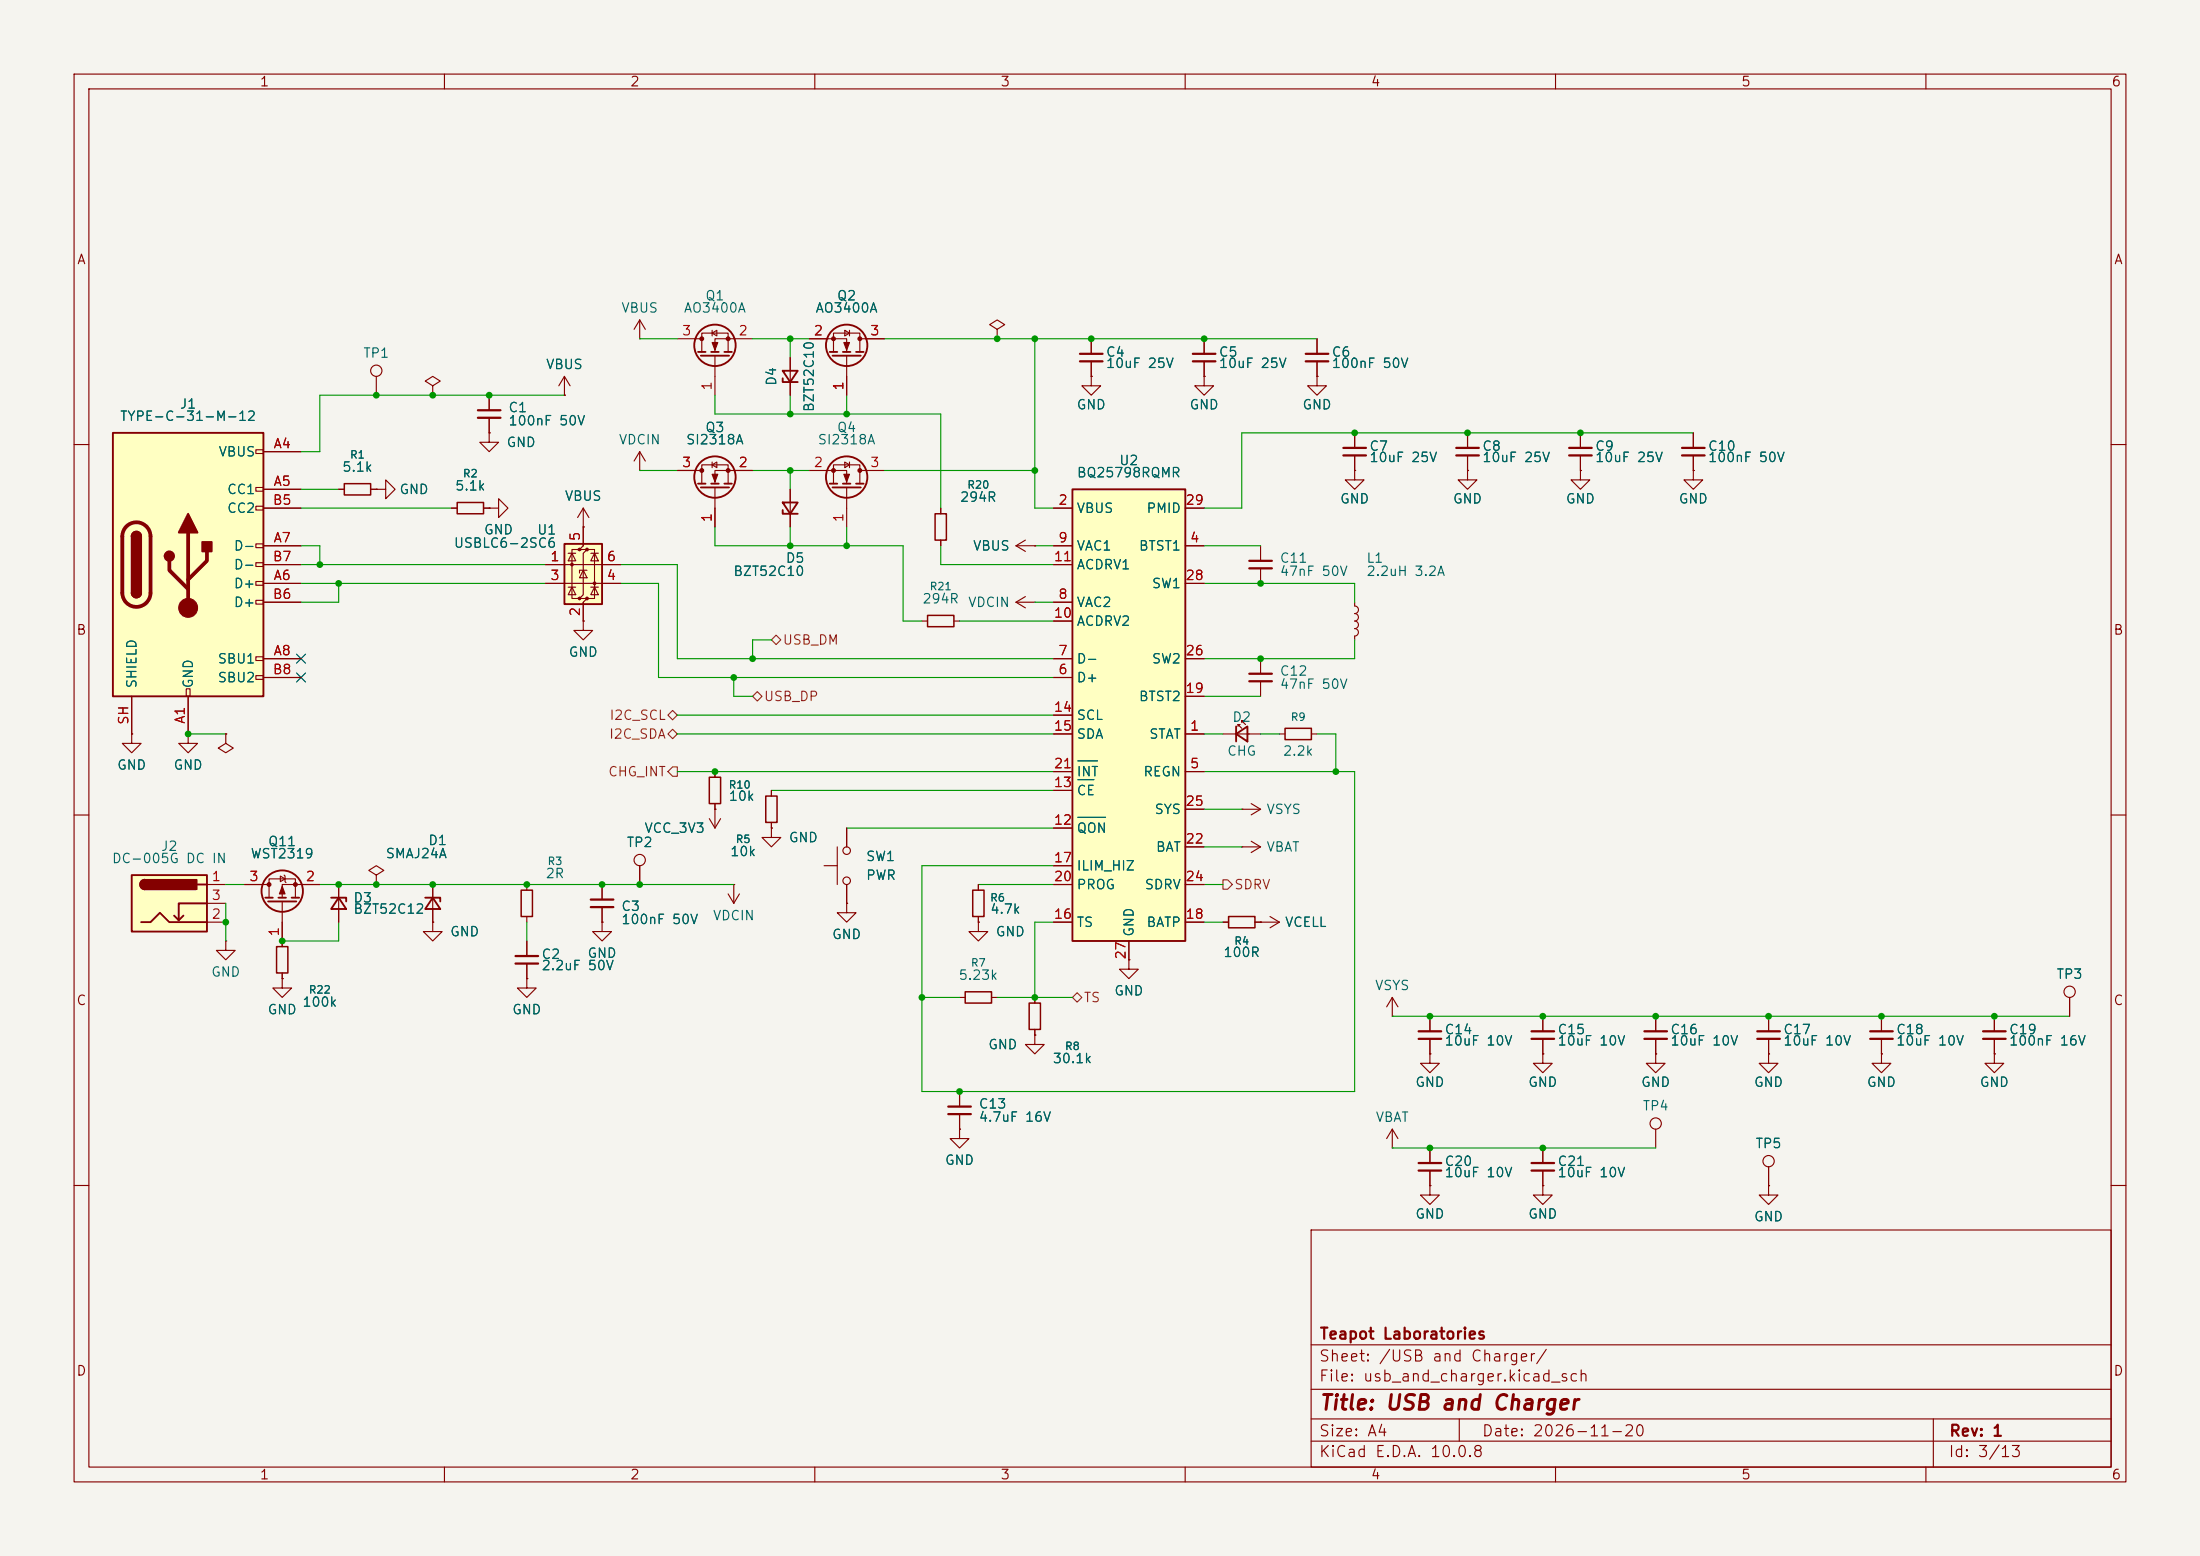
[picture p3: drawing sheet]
<svg xmlns="http://www.w3.org/2000/svg" width="297mm" height="210mm" viewBox="0 0 297 210" stroke-linecap="round" stroke-linejoin="round" font-family="sans-serif">
<path d="M0 0h297v210h-297z" fill="#f5f4ef" stroke="#f5f4ef" stroke-width=".14"/>
<g fill="none" stroke="#840000" stroke-width=".15">
<path d="M10 10h277v190h-277zM12 12h273v186h-273zM60 10v2M110 10v2M160 10v2M210 10v2M260 10v2M76.2 53.3h.1M76.2 50.8l-.8 1.3M76.2 50.8l.8 1.3M76.2 50.8v2.5M10 60h2"/>
<path d="M50.8 66h1.3v-1.2l1.2 1.2-1.2 1.3v-1.3M50.8 66h.1M66 68.6h1.3v-1.3l1.3 1.3-1.3 1.3v-1.3M66 68.6h.1M285 60h2M10 110h2M33 119.4h3.3M37.8 118.2l.7 .4-.7 .4zM38.4 118.1l.1 .1v.8l.1 .1M43.2 119.4h-5.1v1.8M50.8 118.1l1-.6-1-.7-1 .7 1 .6v1.3M50.8 119.4h.1"/>
<path d="M58.4 119.4v5.1M81.3 119.4v2M96.5 104.1v.8M96.5 108.5v.7M104.1 106.7v.7M104.1 111v.8M132.1 119.4v.7M285 110h2M30.5 127v1.3h1.2l-1.2 1.2-1.3-1.2h1.3M30.5 127h.1M36.3 121.2v-2.6h3.6v2.6M38.1 132.1v1.3h1.3l-1.3 1.2-1.3-1.2h1.3"/>
<path d="M38.1 132.1h.1M38.1 121.7v6.1M38.1 131.3v.8M71.1 132.1v1.3h1.3l-1.3 1.2-1.3-1.2h1.3M71.1 132.1h.1M71.1 127v2M71.1 130v2.1M81.3 124.5v1.2h1.2l-1.2 1.3-1.3-1.3h1.3M81.3 124.5h.1M81.3 122.4v2.1M114.3 121.9v1.3h1.3l-1.3 1.3-1.3-1.3h1.3M114.3 121.9h.1"/>
<path d="M129.5 134.6h.8M132.1 124.5v1.2h1.2l-1.2 1.3-1.3-1.3h1.3M132.1 124.5h.1M132.1 123.7v.8M133.9 134.6h.7M139.7 139.7v1.3h1.3l-1.3 1.2-1.3-1.2h1.3M139.7 139.7h.1M129.5 152.4v1.3h1.3l-1.3 1.2-1.2-1.2h1.2M129.5 152.4h.1M129.5 147.3v2.1M129.5 150.4v2M10 160h2"/>
<path d="M177 166h108v32h-108zM285 160h2M60 198v2M110 198v2M160 198v2M177 194.5h108M177 191.5h108M177 187.5h108M177 181.5h108M197 191.5v3M210 198v2M260 198v2"/>
<path d="M261 191.5v6.5"/>
</g>
<g fill="none" stroke="#840000" stroke-width=".25">
<path d="M35.8 121.2h1M36.2 121.7h3.8M37.6 121.2h1M39.4 121.2h1M57.4 121.2h2v.5M58.4 121.2l1 1.5h-2z"/>
<circle cx="38.1" cy="120.3" r="2.79"/>
</g>
<g fill="#840000" stroke="#840000" stroke-width=".15">
<path d="M38.1 119.6l.4 1.1h-.8z"/>
<circle cx="36.3" cy="119.4" r=".25"/>
<circle cx="39.9" cy="119.4" r=".25"/>
</g>
<path d="M69.6 129h3M69.6 130h3M79.8 121.4h3M79.8 122.4h3M128 149.4h3.1M128 150.4h3.1" fill="none" stroke="#840000" stroke-width=".3"/>
<path d="M95.8 104.9h1.5v3.6h-1.5zM103.4 107.4h1.5v3.6h-1.5zM37.3 127.8h1.6v3.5h-1.6zM130.3 133.9h3.6v1.5h-3.6zM131.3 120.1h1.5v3.6h-1.5z" fill="none" stroke="#840000" stroke-width=".2"/>
<path d="M76.2 73.4h5.1v8.1h-5.1z" fill="#ffffc2"/>
<g fill="#840000">
<circle cx="77.2" cy="76.2" r=".25"/>
<circle cx="78.2" cy="74.2" r=".25"/>
<circle cx="78.2" cy="80.8" r=".25"/>
<circle cx="79.2" cy="74.2" r=".25"/>
<circle cx="79.2" cy="80.8" r=".25"/>
<circle cx="80.3" cy="78.7" r=".25"/>
</g>
<g fill="none" stroke="#840000" stroke-width=".15">
<path d="M66 58.4v1.3h1.3l-1.3 1.3-1.2-1.3h1.2M66 58.4h.1M66 53.3v2.1M66 56.4v2M73.7 76.2h10.1M73.7 78.7h10.1M76.7 79.2h1M76.7 74.7h1M77.2 74.7l.5 1h-1zM77.2 79.2l.5 1.1h-1zM78.2 74.2h-1v6.6h1M78.7 68.6v5.1l-.5 .5h1l-.5 .5v5.6l-.5 .5h1l-.5 .5v2.5"/>
<path d="M78.7 77l.5 1h-1zM78.7 71.1h.1M78.7 68.6l-.7 1.3M78.7 68.6l.8 1.3M79.2 77h-1v.3M79.2 74.2h1.1v6.6h-1.1M79.8 79.2h1M79.8 74.7h1M80.3 74.7l.5 1h-1zM80.3 79.2l.5 1.1h-1zM86.4 63.5h.1M86.4 61l-.8 1.2"/>
<path d="M86.4 61l.7 1.2M86.4 61v2.5M17.8 99.1v1.2h1.2l-1.2 1.3-1.3-1.3h1.3M17.8 99.1h.1M25.4 99.1v1.2h1.3l-1.3 1.3-1.3-1.3h1.3M25.4 99.1h.1M30.5 99.1v1.2l1 .7-1 .6-1-.6 1-.7M30.5 99.1h.1M78.7 83.8v1.3h1.3l-1.3 1.3-1.2-1.3h1.2M78.7 83.8h.1M45.7 119.4v5.1M71.1 119.4v.7"/>
<path d="M86.4 116.8v2.6M95.8 110.5l.7 1.3M96.5 109.2h.1M96.5 109.2v2.6M97.3 110.5l-.8 1.3M104.1 111.8v1.2h1.3l-1.3 1.3-1.2-1.3h1.2M104.1 111.8h.1M71.1 123.7v.8"/>
<circle cx="86.4" cy="116.1" r=".76"/>
</g>
<path d="M76.2 73.4h5.1v8.1h-5.1zM44.7 121.2h2v.5M45.7 121.2l1 1.5h-2z" fill="none" stroke="#840000" stroke-width=".25"/>
<path d="M64.5 55.4h3.1M64.5 56.4h3.1" fill="none" stroke="#840000" stroke-width=".3"/>
<path d="M70.4 120.1h1.5v3.6h-1.5z" fill="none" stroke="#840000" stroke-width=".2"/>
<path d="M17.8 118.1h10.1v7.6h-10.1z" fill="#ffffc2"/>
<path d="M17.8 118.1h10.1v7.6h-10.1zM19.6 118.7a.64 .64 0 0 0-.7 .7 .64 .64 0 0 0 .7 .6M26.7 119.4h1.2M19 124.5h1.3l1.3-1.3 1.3 1.3h5M24.8 123.6l-.7 .6M27.9 121.9h-3.8v2.3l-.6-.6" fill="none" stroke="#840000" stroke-width=".25"/>
<g fill="#840000" stroke="#840000" stroke-width=".25">
<path d="M19.1 118.9l.5-.2v1.3a.63 .63 0 0 1-.6-.4 .63 .63 0 0 1 .1-.7z"/>
<path d="M19.6 118.7h6.9v1.3h-6.9z"/>
</g>
<g fill="none" stroke="#840000" stroke-width=".15">
<path d="M27.9 119.4h2.6M99.1 119.4h.1M99.1 119.4v2.5M111.3 116.8h1.7M113 114.3v5.1M114.3 111.8v2.5M114.3 119.4v2.5M167.6 114.3h.1M167.6 114.3h2.6M168.9 113.5l1.3 .8M170.2 114.3l-1.3 .8M27.9 124.5h2.6"/>
<path d="M27.9 121.9h2.6M98.3 120.7l.8 1.2M99.8 120.7l-.7 1.2M139.7 134.6v.8M139.7 138.9v.8M152.4 129.5v1.3h1.3l-1.3 1.3-1.3-1.3h1.3M152.4 129.5h.1M188 137.2h.1M188 134.6l-.8 1.3M188 134.6l.7 1.3M188 134.6v2.6M193 137.2v2"/>
<path d="M223.5 137.2v2M238.8 137.2v2M269.2 137.2v2M279.4 134.6v2.6M188 154.9h.1M188 152.4v2.5M188 152.4l-.8 1.3M188 152.4l.7 1.3M193 142.2v1.3h1.3l-1.3 1.3-1.2-1.3h1.2M193 142.2h.1M193 140.2v2M193 154.9v2.1"/>
<path d="M193 158v2M208.3 154.9v2.1M208.3 158v2M223.5 142.2v1.3h1.3l-1.3 1.3-1.3-1.3h1.3M223.5 142.2h.1M223.5 140.2v2M238.8 142.2v1.3h1.2l-1.2 1.3-1.3-1.3h1.3M238.8 142.2h.1M238.8 140.2v2M238.8 157.5v2.5M254 142.2v1.3h1.3l-1.3 1.3-1.3-1.3h1.3M254 142.2h.1"/>
<path d="M269.2 142.2v1.3h1.3l-1.3 1.3-1.2-1.3h1.2M269.2 142.2h.1M269.2 140.2v2M193 160v1.3h1.3l-1.3 1.3-1.2-1.3h1.2M193 160h.1M208.3 160v1.3h1.2l-1.2 1.3-1.3-1.3h1.3M208.3 160h.1M238.8 160v1.3h1.2l-1.2 1.3-1.3-1.3h1.3M238.8 160h.1"/>
<circle cx="114.3" cy="118.9" r=".51"/>
<circle cx="114.3" cy="114.8" r=".51"/>
<circle cx="279.4" cy="133.9" r=".76"/>
<circle cx="238.8" cy="156.7" r=".76"/>
</g>
<path d="M191.5 139.2h3.1M222 139.2h3M237.2 139.2h3.1M267.7 139.2h3.1M191.5 157h3.1M191.5 158h3.1M191.5 140.2h3.1M206.8 157h3M206.8 158h3M222 140.2h3M237.2 140.2h3.1M267.7 140.2h3.1" fill="none" stroke="#840000" stroke-width=".3"/>
<path d="M138.9 135.4h1.6v3.5h-1.6z" fill="none" stroke="#840000" stroke-width=".2"/>
<path d="M144.8 66h15.2v61h-15.2z" fill="#ffffc2"/>
<g fill="none" stroke="#840000" stroke-width=".25">
<path d="M94.2 47.5h1M94.6 48h3.8M96 47.5h1M97.8 47.5h1M105.7 51.1v.5h2M105.7 50h2l-1 1.6zM112 47.5h1M112.4 48h3.8M113.8 47.5h1M115.6 47.5h1M105.7 68.8v.5h2M105.7 67.8h2l-1 1.5z"/>
<path d="M144.8 66h15.2v61h-15.2zM166.9 99.1l1.5-1.1v2.1zM166.9 98v2.1"/>
<circle cx="96.5" cy="46.6" r="2.79"/>
<circle cx="114.3" cy="46.6" r="2.79"/>
</g>
<g fill="none" stroke="#840000" stroke-width=".15">
<path d="M86.4 45.7h.1M86.4 43.2l-.8 1.3M86.4 43.2l.7 1.3M86.4 43.2v2.5M91.4 45.7h3.3M94.7 47.5v-2.5h3.6v2.5M96.1 45l.7-.4v.7zM96.1 44.6v.7M96.5 48v5.3M101.6 45.7h-5.1v1.8M106.7 48.3v5M109.2 45.7h5.1v1.8"/>
<path d="M112.5 47.5v-2.5h3.6v2.5M114 44.6l.7 .4-.7 .3zM114.3 48v5.3M114.7 44.6v.7M116.1 45.7h3.3M147.3 50.8v1.3h1.3l-1.3 1.2-1.3-1.2h1.3M147.3 50.8h.1M147.3 45.7v2.1M147.3 48.8v2M162.6 50.8v1.3h1.2l-1.2 1.2-1.3-1.2h1.3M162.6 50.8h.1M162.6 45.7v2.1"/>
<path d="M162.6 48.8v2M177.8 50.8v1.3h1.3l-1.3 1.2-1.3-1.2h1.3M177.8 50.8h.1M177.8 45.7v2.1M177.8 48.8v2M182.9 58.4v2.1M198.1 58.4v2.1M213.4 58.4v2.1M228.6 58.4v2.1M61 68.6h.7M65.3 68.6h.7M106.7 66v5.1"/>
<path d="M127 68.6v.7M127 72.9v.8M137.2 73.7h2.5M137.2 73.7l1.2 .7M138.4 72.9l-1.2 .8M139.7 73.7h.1M142.2 68.6h2.6M142.2 73.7h2.6M142.2 76.2h2.6M160 68.6h2.6M160 73.7h2.6M160 78.7h2.6"/>
<path d="M170.2 73.7v2M170.2 76.7v2M182.9 63.5v1.3h1.2l-1.2 1.2-1.3-1.2h1.3M182.9 63.5h.1M182.9 61.5v2M198.1 63.5v1.3h1.3l-1.3 1.2-1.3-1.2h1.3M198.1 63.5h.1M198.1 61.5v2M213.4 63.5v1.3h1.2l-1.2 1.2-1.3-1.2h1.3M213.4 63.5h.1M213.4 61.5v2M228.6 63.5v1.3h1.3l-1.3 1.2-1.3-1.2h1.3"/>
<path d="M228.6 63.5h.1M228.6 61.5v2M124.5 83.8h.7M128.8 83.8h.7M137.2 81.3h2.5M137.2 81.3l1.2 .7M138.4 80.5l-1.2 .8M139.7 81.3h.1M142.2 99.1h2.6M142.2 91.4h2.6M142.2 88.9h2.6M142.2 81.3h2.6"/>
<path d="M142.2 83.8h2.6M142.2 96.5h2.6M160 99.1h2.6M160 88.9h2.6M160 94h2.6M165.1 99.1h5.1M167.1 98v-.2h.3h-.3l.5 .5M167.6 97.5v-.2h.3h-.3l.5 .5M170.2 88.9v2M170.2 91.9v2.1M172.7 99.1h.8M177 99.1h.8"/>
<path d="M182.9 81.3v.5a.51 .51 0 0 1 .5 .5 .51 .51 0 0 1-.5 .5M182.9 82.8a.51 .51 0 0 1 .5 .5 .51 .51 0 0 1-.5 .5M182.9 83.8a.51 .51 0 0 1 .5 .5 .51 .51 0 0 1-.5 .5 .5 .5 0 0 1 .5 .5 .5 .5 0 0 1-.5 .5v.6M142.2 104.1h2.6M142.2 111.8h2.6M142.2 106.7h2.6M142.2 116.8h2.6M142.2 119.4h2.6M160 104.1h2.6M160 119.4h2.6M160 114.3h2.6M160 109.2h2.6"/>
<path d="M167.6 109.2h.1M167.6 109.2h2.6M168.9 108.5l1.3 .7M170.2 109.2l-1.3 .8M58.4 124.5v1.2h1.3l-1.3 1.3-1.3-1.3h1.3M58.4 124.5h.1M142.2 124.5h2.6M152.4 127v2.5M160 124.5h2.6M165.1 124.5h.8M169.4 124.5h3.3M170.2 124.5h.1"/>
<path d="M171.4 123.7l1.3 .8M172.7 124.5l-1.3 .7M208.3 137.2v2M254 137.2v2M208.3 142.2v1.3h1.2l-1.2 1.3-1.3-1.3h1.3M208.3 142.2h.1M208.3 140.2v2M223.5 152.4v2.5M254 140.2v2"/>
<circle cx="223.5" cy="151.6" r=".76"/>
</g>
<path d="M145.5 110.3h3.8M145.5 105.2h2.2M145.5 102.7h2.7" fill="none" stroke="#006464" stroke-width=".15"/>
<g fill="none" stroke="#840000" stroke-width=".3">
<path d="M145.8 47.8h3M145.8 48.8h3M161 47.8h3.1M161 48.8h3.1M176.3 47.8h3M176.3 48.8h3M168.7 75.7h3M168.7 76.7h3M181.4 60.5h3M181.4 61.5h3M196.6 60.5h3M196.6 61.5h3"/>
<path d="M211.8 60.5h3.1M211.8 61.5h3.1M227.1 60.5h3M227.1 61.5h3M168.7 90.9h3M168.7 91.9h3M206.8 139.2h3M252.5 139.2h3M206.8 140.2h3M252.5 140.2h3"/>
</g>
<path d="M61.7 67.8h3.6v1.5h-3.6zM126.2 69.3h1.6v3.6h-1.6zM125.2 83.1h3.6v1.5h-3.6zM173.5 98.3h3.5v1.5h-3.5zM165.9 123.7h3.5v1.5h-3.5z" fill="none" stroke="#840000" stroke-width=".2"/>
<g fill="#840000" stroke="#840000" stroke-width=".15">
<path d="M96.1 46.2h.8l-.4 1z"/>
<path d="M113.9 46.2h.8l-.4 1z"/>
<circle cx="94.7" cy="45.7" r=".25"/>
<circle cx="98.3" cy="45.7" r=".25"/>
<circle cx="116.1" cy="45.7" r=".25"/>
<circle cx="112.5" cy="45.7" r=".25"/>
</g>
<path d="M15.2 58.4h20.4v35.6h-20.4z" fill="#ffffc2"/>
<g fill="none" stroke="#840000" stroke-width=".15">
<path d="M50.8 50.8v2.5M58.4 52.1l1-.7-1-.6-1 .6 1 .7v1.2M58.4 53.3h.1M66 58.4h.1M66 53.3v2.1M66 56.4v2M76.2 53.3h.1M106.7 48.3v1.7M106.7 51.6v1.7M109.2 45.7h2.6M114.3 50.8v2.5M116.8 45.7h2.6"/>
<path d="M134.6 44.5l1-.7-1-.6-1 .6 1 .7v1.2M134.6 45.7h.1M147.3 50.8h.1M147.3 45.7v2.1M147.3 48.8v2M162.6 50.8h.1M162.6 45.7v2.1M162.6 48.8v2M177.8 50.8h.1M177.8 45.7v2.1M177.8 48.8v2M182.9 58.4v2.1"/>
<path d="M198.1 58.4v2.1M213.4 58.4v2.1M228.6 58.4v2.1M34.5 60.7h1.1v.5h-1.1zM34.5 65.8h1.1v.5h-1.1zM34.5 68.3h1.1v.5h-1.1zM34.5 73.4h1.1v.5h-1.1zM34.5 75.9h1.1v.6h-1.1zM34.5 78.5h1.1v.5h-1.1zM35.6 61h5M35.6 66h5M35.6 78.7h5"/>
<path d="M35.6 73.7h5M35.6 68.6h5M35.6 76.2h5M45.7 66h.8M50 66h.8M50.8 66h.1M61 68.6h.7M65.3 68.6h.7M66 68.6h.1M73.7 78.7h2.5M73.7 76.2h2.5M78.7 71.1h.1"/>
<path d="M78.7 71.1v2.6M81.3 78.7h2.5M81.3 76.2h2.5M91.4 63.5h3.3M94.7 65.3v-2.6h3.6v2.6M96.1 62.7l.7-.3v.7zM96.1 62.4v.7M96.5 65.8v5.3M101.6 63.5h-5.1v1.8M106.7 66v1.8M106.7 69.3v1.8M109.2 63.5h5.1v1.8"/>
<path d="M112.5 65.3v-2.6h3.6v2.6M114 62.4l.7 .3-.7 .4zM114.3 65.8v5.3M114.7 62.4v.7M116.1 63.5h3.3M127 68.6v.7M127 72.9v.8M139.7 73.7h.1M142.2 73.7h2.6M142.2 68.6h2.6M142.2 76.2h2.6M160 78.7h2.6"/>
<path d="M160 73.7h2.6M160 68.6h2.6M182.9 63.5h.1M182.9 61.5v2M198.1 63.5h.1M198.1 61.5v2M213.4 63.5h.1M213.4 61.5v2M228.6 63.5h.1M228.6 61.5v2M17.8 99.1h.1M17.8 94v5.1"/>
<path d="M25.1 93h.6v1h-.6zM25.4 99.1h.1M25.4 94v5.1M30.5 99.1h.1M34.5 81h1.1v.5h-1.1zM34.5 88.6h1.1v.6h-1.1zM34.5 91.2h1.1v.5h-1.1zM35.6 88.9h5M35.6 81.3h5M35.6 91.4h5M78.7 83.8h.1M78.7 81.3v2.5"/>
<path d="M142.2 88.9h2.6M142.2 81.3h2.6M142.2 91.4h2.6M142.2 99.1h2.6M142.2 83.8h2.6M142.2 96.5h2.6M160 88.9h2.6M160 99.1h2.6M160 94h2.6M33 119.4h2.6M40.6 119.4h2.6M45.7 119.4v1.8"/>
<path d="M50.8 119.4h.1M58.4 119.4v1.8M81.3 119.4v2M86.4 116.8v2.6M96.5 109.2h.1M96.5 104.1v.8M96.5 108.5v.7M104.1 111.8h.1M104.1 106.7v.7M104.1 111v.8M114.3 111.8v2.5M114.3 119.4v2.5"/>
<path d="M132.1 119.4v.7M142.2 119.4h2.6M142.2 104.1h2.6M142.2 111.8h2.6M142.2 106.7h2.6M142.2 116.8h2.6M160 119.4h2.6M160 104.1h2.6M160 114.3h2.6M160 109.2h2.6M38.1 132.1h.1M38.1 124.5v3.3"/>
<path d="M38.1 131.3v.8M45.7 122.7v1.8M58.4 124.5h.1M58.4 122.7v1.8M71.1 132.1h.1M71.1 127v2M71.1 130v2.1M81.3 124.5h.1M81.3 122.4v2.1M114.3 121.9h.1M132.1 124.5h.1M132.1 123.7v.8"/>
<path d="M139.7 139.7h.1M139.7 134.6v.8M139.7 138.9v.8M142.2 124.5h2.6M152.4 129.5h.1M152.4 127v2.5M160 124.5h2.6M165.1 124.5h.8M169.4 124.5h.8M170.2 124.5h.1M193 137.2v2M208.3 137.2v2"/>
<path d="M223.5 137.2v2M238.8 137.2v2M254 137.2v2M269.2 137.2v2M279.4 134.6v2.6M129.5 152.4h.1M129.5 147.3v2.1M129.5 150.4v2M193 142.2h.1M193 140.2v2M193 154.9v2.1M193 158v2"/>
<path d="M208.3 142.2h.1M208.3 140.2v2M208.3 154.9v2.1M208.3 158v2M223.5 142.2h.1M223.5 140.2v2M238.8 142.2h.1M238.8 140.2v2M238.8 157.5v2.5M254 142.2h.1M254 140.2v2M269.2 142.2h.1"/>
<path d="M269.2 140.2v2M193 160h.1M208.3 160h.1M238.8 160h.1"/>
<circle cx="50.8" cy="50" r=".76"/>
</g>
<g fill="none" stroke="#840000" stroke-width=".25">
<path d="M15.2 58.4h20.4v35.6h-20.4zM17.8 72.4a.64 .64 0 0 1 .6-.6 .64 .64 0 0 1 .6 .6M94.2 65.3h1M94.6 65.8h3.8M96 65.3h1M97.8 65.3h1M112 65.3h1M112.4 65.8h3.8M113.8 65.3h1M115.6 65.3h1M17.8 80a.64 .64 0 0 0 .6 .6 .64 .64 0 0 0 .6-.6"/>
<circle cx="96.5" cy="64.4" r="2.79"/>
<circle cx="114.3" cy="64.4" r="2.79"/>
</g>
<path d="M17.1 71.1a1.9 1.9 0 0 1 2-.5 1.9 1.9 0 0 1 1.2 1.8v7.6a1.91 1.91 0 0 1-1.9 1.9 1.91 1.91 0 0 1-1.9-1.9v-7.6a1.9 1.9 0 0 1 .6-1.3zM22.9 75.7v1.3l2.5 2.5M25.4 71.9v10.1M27.9 74.4v1.3l-2.5 2.5" fill="none" stroke="#840000" stroke-width=".51"/>
<g fill="#840000" stroke="#840000" stroke-width=".25">
<path d="M17.8 72.4h1.2v7.6h-1.2z"/>
<path d="M18 71.9a.64 .64 0 0 1 .7-.1 .64 .64 0 0 1 .3 .6h-1.2z"/>
<path d="M17.8 80h1.2a.64 .64 0 0 1-.6 .6 .64 .64 0 0 1-.6-.6z"/>
<path d="M25.4 69.3l1.3 2.6h-2.6z"/>
<path d="M27.3 73.2h1.3v1.2h-1.3z"/>
<circle cx="22.9" cy="75.1" r=".63"/>
</g>
<g fill="#840000" stroke="#840000" stroke-width=".15">
<path d="M113.9 64h.8l-.4 1z"/>
<path d="M96.1 64h.8l-.4 1z"/>
<circle cx="25.4" cy="82" r="1.27"/>
<circle cx="116.1" cy="63.5" r=".25"/>
<circle cx="112.5" cy="63.5" r=".25"/>
<circle cx="94.7" cy="63.5" r=".25"/>
<circle cx="98.3" cy="63.5" r=".25"/>
</g>
<path d="M46.5 65.3h3.5v1.5h-3.5z" fill="none" stroke="#840000" stroke-width=".2"/>
<path d="M90.2 99.1l.6-.7 .6 .7-.6 .6zM90.2 96.5l.6-.6 .6 .6-.6 .7zM101.6 94l.6-.7 .7 .7-.7 .6zM104.1 86.4l.7-.7 .6 .7-.6 .6zM90.2 104.1l.6-.6h.6v1.3h-.6zM165.1 118.7h.6l.7 .7-.7 .6h-.6zM144.8 134.6l.6-.6 .6 .6-.6 .7z" fill="none" stroke="#725600" stroke-width=".15"/>
<g fill="none" stroke="#009600" stroke-width=".15">
<path d="M76.2 53.3h-33v7.7h-2.6M86.4 45.7h5M96.5 53.3v2.6h30.5v12.7M101.6 45.7h7.6M106.7 45.7v2.6M106.7 53.3v2.6M114.3 53.3v2.6M119.4 45.7h58.4M139.7 45.7v22.9h2.5M228.6 58.4h-61v10.2h-5M40.6 78.7h33.1M40.6 68.6h20.4"/>
<path d="M40.6 76.2h33.1M40.6 73.7h2.6v2.5M40.6 66h5.1M45.7 78.7v2.6h-5.1M83.8 78.7h5.1v12.7h53.3M83.8 76.2h7.6v12.7h50.8M86.4 63.5h5M96.5 71.1v2.6h25.4v10.1h2.6M101.6 63.5h7.6M106.7 63.5v2.5M106.7 71.1v2.6M114.3 71.1v2.6"/>
<path d="M119.4 63.5h20.3M127 73.7v2.5h15.2M139.7 73.7h2.5M162.6 78.7h20.3v2.6M162.6 73.7h7.6M25.4 99.1h5.1M91.4 99.1h50.8M91.4 96.5h50.8M99.1 91.4v2.6h2.5M104.1 86.4h-2.5v2.5M129.5 83.8h12.7M139.7 81.3h2.5"/>
<path d="M162.6 99.1h2.5M162.6 94h7.6M170.2 99.1h2.5M177.8 99.1h2.5v5M182.9 86.4v2.5h-20.3M30.5 119.4h2.5M43.2 119.4h55.9M91.4 104.1h50.8M104.1 106.7h38.1M114.3 111.8h27.9M132.1 119.4h10.1M162.6 114.3h5"/>
<path d="M162.6 104.1h20.3v43.2h-58.4v-30.5h17.7M162.6 119.4h2.5M162.6 109.2h5M30.5 121.9v5.1M45.7 124.5v2.5h-7.6M71.1 124.5v2.5M124.5 134.6h5M134.6 134.6h10.2M142.2 124.5h-2.5v10.1M162.6 124.5h2.5M188 137.2h91.4M188 154.9h35.5"/>
</g>
<path d="M40 88.3l1.2 1.2M40 90.8l1.2 1.2M41.2 88.3l-1.2 1.2M41.2 90.8l-1.2 1.2" fill="none" stroke="#000084" stroke-width=".15"/>
<path d="M145.5 110.3h3.8M145.5 105.2h2.2M145.5 102.7h2.7" fill="none" stroke="#006464" stroke-width=".15"/>
<g fill="#009600">
<circle cx="106.7" cy="73.7" r=".46"/>
<circle cx="114.3" cy="73.7" r=".46"/>
<circle cx="106.7" cy="55.9" r=".46"/>
<circle cx="106.7" cy="63.5" r=".46"/>
<circle cx="101.6" cy="88.9" r=".46"/>
<circle cx="139.7" cy="63.5" r=".46"/>
<circle cx="139.7" cy="45.7" r=".46"/>
<circle cx="134.6" cy="45.7" r=".46"/>
<circle cx="106.7" cy="45.7" r=".46"/>
<circle cx="162.6" cy="45.7" r=".46"/>
<circle cx="182.9" cy="58.4" r=".46"/>
<circle cx="114.3" cy="55.9" r=".46"/>
<circle cx="147.3" cy="45.7" r=".46"/>
<circle cx="170.2" cy="78.7" r=".46"/>
<circle cx="170.2" cy="88.9" r=".46"/>
<circle cx="198.1" cy="58.4" r=".46"/>
<circle cx="213.4" cy="58.4" r=".46"/>
<circle cx="50.8" cy="53.3" r=".46"/>
<circle cx="43.2" cy="76.2" r=".46"/>
<circle cx="45.7" cy="78.7" r=".46"/>
<circle cx="58.4" cy="53.3" r=".46"/>
<circle cx="66" cy="53.3" r=".46"/>
<circle cx="25.4" cy="99.1" r=".46"/>
<circle cx="81.3" cy="119.4" r=".46"/>
<circle cx="86.4" cy="119.4" r=".46"/>
<circle cx="96.5" cy="104.1" r=".46"/>
<circle cx="30.5" cy="124.5" r=".46"/>
<circle cx="38.1" cy="127" r=".46"/>
<circle cx="99.1" cy="91.4" r=".46"/>
<circle cx="58.4" cy="119.4" r=".46"/>
<circle cx="45.7" cy="119.4" r=".46"/>
<circle cx="50.8" cy="119.4" r=".46"/>
<circle cx="71.1" cy="119.4" r=".46"/>
<circle cx="124.5" cy="134.6" r=".46"/>
<circle cx="129.5" cy="147.3" r=".46"/>
<circle cx="139.7" cy="134.6" r=".46"/>
<circle cx="180.3" cy="104.1" r=".46"/>
<circle cx="208.3" cy="137.2" r=".46"/>
<circle cx="223.5" cy="137.2" r=".46"/>
<circle cx="254" cy="137.2" r=".46"/>
<circle cx="193" cy="154.9" r=".46"/>
<circle cx="193" cy="137.2" r=".46"/>
<circle cx="208.3" cy="154.9" r=".46"/>
<circle cx="269.2" cy="137.2" r=".46"/>
<circle cx="238.8" cy="137.2" r=".46"/>
</g>
<text font-size="2" fill="#840000" x="178" y="190.8">Title: USB and Charger</text>
<g font-size="1.5" fill="#840000">
<text x="178" y="184.1">Sheet: /USB and Charger/</text>
<text x="178" y="181.1">Teapot Laboratories</text>
<text x="178" y="186.8">File: usb_and_charger.kicad_sch</text>
<text x="178" y="197">KiCad E.D.A. 10.0.8</text>
<text x="178" y="194.2">Size: A4</text>
<text x="200" y="194.2">Date: 2026-11-20</text>
<text x="263" y="197">Id: 3/13</text>
<text x="263" y="194.2">Rev: 1</text>
</g>
<g font-size="1.3" fill="#840000">
<text x="35" y="12">1</text>
<text x="85" y="12">2</text>
<text x="135" y="12">3</text>
<text x="185" y="12">4</text>
<text x="235" y="12">5</text>
<text x="285" y="12">6</text>
<text x="10.3" y="36">A</text>
<text x="285.3" y="36">A</text>
<text x="10.2" y="86">B</text>
<text x="285.2" y="86">B</text>
<text x="10.2" y="136">C</text>
<text x="285.2" y="136">C</text>
<text x="10.2" y="186">D</text>
<text x="285.2" y="186">D</text>
<text x="35" y="200">1</text>
<text x="85" y="200">2</text>
<text x="135" y="200">3</text>
<text x="185" y="200">4</text>
<text x="235" y="200">5</text>
<text x="285" y="200">6</text>
</g>
<g font-size="1.3" fill="#006464">
<text x="95.1" y="40.9">Q1</text>
<text x="112.9" y="40.9">Q2</text>
<text x="83.8" y="42.5">VBUS</text>
<text x="92.2" y="42.5">AO3400A</text>
<text x="110" y="42.5">AO3400A</text>
<text x="48.9" y="48.6">TP1</text>
<text x="73.6" y="50.1">VBUS</text>
<text x="105.1" y="52.2" transform="rotate(-90 105.1 52.2)">D4</text>
<text x="149.2" y="48.5">C4</text>
<text x="149.2" y="50">10uF 25V</text>
<text x="164.5" y="48.5">C5</text>
<text x="164.5" y="50">10uF 25V</text>
<text x="179.7" y="48.5">C6</text>
<text x="179.7" y="50">100nF 50V</text>
<text x="16.1" y="57.1">TYPE-C-31-M-12</text>
<text x="24.2" y="55.5">J1</text>
<text x="68.5" y="56">C1</text>
<text x="68.5" y="57.7">100nF 50V</text>
<text x="95.1" y="58.6">Q3</text>
<text x="110.2" y="55.7" transform="rotate(-90 110.2 55.7)">BZT52C10</text>
<text x="112.9" y="58.6">Q4</text>
<text x="145.3" y="55.6">GND</text>
<text x="160.5" y="55.6">GND</text>
<text x="175.7" y="55.6">GND</text>
<text x="29.4" y="61.9">VBUS</text>
<text x="46.1" y="64">5.1k</text>
<text x="68.3" y="60.7">GND</text>
<text x="83.5" y="60.3">VDCIN</text>
<text x="92.5" y="60.3">SI2318A</text>
<text x="110.3" y="60.3">SI2318A</text>
<text x="145.3" y="64.7">BQ25798RQMR</text>
<text x="151" y="63.1">U2</text>
<text x="184.8" y="61.2">C7</text>
<text x="184.8" y="62.7">10uF 25V</text>
<text x="200" y="61.2">C8</text>
<text x="200" y="62.7">10uF 25V</text>
<text x="215.3" y="61.2">C9</text>
<text x="215.3" y="62.7">10uF 25V</text>
<text x="230.5" y="61.2">C10</text>
<text x="230.5" y="62.7">100nF 50V</text>
<text x="30.6" y="67">CC1</text>
<text x="30.6" y="69.5">CC2</text>
<text x="53.8" y="67">GND</text>
<text x="61.3" y="66.5">5.1k</text>
<text x="76.2" y="67.9">VBUS</text>
<text x="129.5" y="68">294R</text>
<text x="145.3" y="69.5">VBUS</text>
<text x="154.7" y="69.5">PMID</text>
<text x="180.8" y="68.3">GND</text>
<text x="196.1" y="68.3">GND</text>
<text x="211.3" y="68.3">GND</text>
<text x="226.5" y="68.3">GND</text>
<text x="31.5" y="74.6">D-</text>
<text x="31.5" y="77.2">D-</text>
<text x="61.2" y="74.2">USBLC6-2SC6</text>
<text x="65.2" y="72.4">GND</text>
<text x="72.4" y="72.5">U1</text>
<text x="106" y="76.3">D5</text>
<text x="131.3" y="74.6">VBUS</text>
<text x="145.3" y="74.6">VAC1</text>
<text x="145.3" y="77.2">ACDRV1</text>
<text x="153.7" y="74.6">BTST1</text>
<text x="172.7" y="76.3">C11</text>
<text x="184.4" y="76.3">L1</text>
<text x="31.5" y="79.7">D+</text>
<text x="31.5" y="82.2">D+</text>
<text x="98.9" y="78.1">BZT52C10</text>
<text x="124.4" y="81.8">294R</text>
<text x="130.6" y="82.2">VDCIN</text>
<text x="145.3" y="82.2">VAC2</text>
<text x="155.4" y="79.7">SW1</text>
<text x="172.7" y="78.1">47nF 50V</text>
<text x="184.4" y="78.1">2.2uH 3.2A</text>
<text x="29.3" y="89.9">SBU1</text>
<text x="76.7" y="89">GND</text>
<text x="145.3" y="89.9">D-</text>
<text x="145.3" y="84.8">ACDRV2</text>
<text x="155.4" y="89.9">SW2</text>
<text x="18.7" y="93" transform="rotate(-90 18.7 93)">SHIELD</text>
<text x="26.4" y="93" transform="rotate(-90 26.4 93)">GND</text>
<text x="29.3" y="92.4">SBU2</text>
<text x="145.3" y="92.4">D+</text>
<text x="153.7" y="94.9">BTST2</text>
<text x="172.7" y="91.5">C12</text>
<text x="172.7" y="93.3">47nF 50V</text>
<text x="145.3" y="97.5">SCL</text>
<text x="145.3" y="100">SDA</text>
<text x="155.1" y="100">STAT</text>
<text x="166.3" y="97.7">D2</text>
<text x="15.7" y="104.2">GND</text>
<text x="23.3" y="104.2">GND</text>
<text x="145.3" y="107.6">CE</text>
<text x="145.3" y="105.1">INT</text>
<text x="154.3" y="105.1">REGN</text>
<text x="165.6" y="102.3">CHG</text>
<text x="173.1" y="102.3">2.2k</text>
<text x="86.9" y="112.7">VCC_3V3</text>
<text x="98.3" y="108.4">10k</text>
<text x="106.4" y="114">GND</text>
<text x="145.3" y="112.7">QON</text>
<text x="155.8" y="110.2">SYS</text>
<text x="170.9" y="110.2">VSYS</text>
<text x="15" y="116.8">DC-005G DC IN</text>
<text x="21.6" y="115.2">J2</text>
<text x="33.7" y="116.2">WST2319</text>
<text x="36.1" y="114.5">Q11</text>
<text x="52" y="116.2">SMAJ24A</text>
<text x="57.7" y="114.4">D1</text>
<text x="73.6" y="118.8">2R</text>
<text x="84.5" y="114.6">TP2</text>
<text x="98.5" y="115.9">10k</text>
<text x="116.8" y="116.5">SW1</text>
<text x="116.8" y="119.1">PWR</text>
<text x="145.3" y="117.8">ILIM_HIZ</text>
<text x="156" y="115.3">BAT</text>
<text x="170.9" y="115.3">VBAT</text>
<text x="47.6" y="122.1">D3</text>
<text x="47.6" y="123.6">BZT52C12</text>
<text x="83.8" y="123.3">C3</text>
<text x="83.8" y="125">100nF 50V</text>
<text x="96.2" y="124.5">VDCIN</text>
<text x="133.6" y="123.6">4.7k</text>
<text x="145.3" y="125.4">TS</text>
<text x="145.3" y="120.3">PROG</text>
<text x="154.4" y="120.3">SDRV</text>
<text x="154.7" y="125.4">BATP</text>
<text x="173.4" y="125.4">VCELL</text>
<text x="60.7" y="126.7">GND</text>
<text x="73" y="129.7">C2</text>
<text x="73" y="131.3">2.2uF 50V</text>
<text x="79.2" y="129.6">GND</text>
<text x="112.2" y="127.1">GND</text>
<text x="134.3" y="126.7">GND</text>
<text x="153.4" y="126.5" transform="rotate(-90 153.4 126.5)">GND</text>
<text x="165.1" y="129.5">100R</text>
<text x="28.4" y="132.1">GND</text>
<text x="36" y="137.2">GND</text>
<text x="40.7" y="136.2">100k</text>
<text x="69.1" y="137.2">GND</text>
<text x="129.3" y="132.6">5.23k</text>
<text x="150.3" y="134.7">GND</text>
<text x="185.5" y="134">VSYS</text>
<text x="277.5" y="132.4">TP3</text>
<text x="133.3" y="141.9">GND</text>
<text x="142" y="143.8">30.1k</text>
<text x="194.9" y="139.9">C14</text>
<text x="194.9" y="141.4">10uF 10V</text>
<text x="210.2" y="139.9">C15</text>
<text x="210.2" y="141.4">10uF 10V</text>
<text x="225.4" y="139.9">C16</text>
<text x="225.4" y="141.4">10uF 10V</text>
<text x="240.7" y="139.9">C17</text>
<text x="240.7" y="141.4">10uF 10V</text>
<text x="255.9" y="139.9">C18</text>
<text x="255.9" y="141.4">10uF 10V</text>
<text x="271.1" y="139.9">C19</text>
<text x="271.1" y="141.4">100nF 16V</text>
<text x="132" y="149.9">C13</text>
<text x="191" y="147">GND</text>
<text x="206.2" y="147">GND</text>
<text x="221.5" y="147">GND</text>
<text x="236.7" y="147">GND</text>
<text x="251.9" y="147">GND</text>
<text x="267.2" y="147">GND</text>
<text x="132" y="151.7">4.7uF 16V</text>
<text x="185.6" y="151.7">VBAT</text>
<text x="221.7" y="150.2">TP4</text>
<text x="236.9" y="155.3">TP5</text>
<text x="127.5" y="157.5">GND</text>
<text x="194.9" y="157.7">C20</text>
<text x="194.9" y="159.2">10uF 10V</text>
<text x="210.2" y="157.7">C21</text>
<text x="210.2" y="159.2">10uF 10V</text>
<text x="191" y="164.8">GND</text>
<text x="206.2" y="164.8">GND</text>
<text x="236.7" y="165.2">GND</text>
</g>
<g font-size="1.3" fill="#a90000">
<text x="92" y="45.6">3</text>
<text x="99.6" y="45.6">2</text>
<text x="109.8" y="45.6">2</text>
<text x="117.4" y="45.6">3</text>
<text x="96.4" y="52.8" transform="rotate(-90 96.4 52.8)">1</text>
<text x="114.2" y="52.8" transform="rotate(-90 114.2 52.8)">1</text>
<text x="36.8" y="60.8">A4</text>
<text x="36.8" y="65.9">A5</text>
<text x="92" y="63.4">3</text>
<text x="99.6" y="63.4">2</text>
<text x="109.8" y="63.4">2</text>
<text x="117.4" y="63.4">3</text>
<text x="36.7" y="68.4">B5</text>
<text x="96.4" y="70.6" transform="rotate(-90 96.4 70.6)">1</text>
<text x="114.2" y="70.6" transform="rotate(-90 114.2 70.6)">1</text>
<text x="142.8" y="68.4">2</text>
<text x="160" y="68.4">29</text>
<text x="36.7" y="76.1">B7</text>
<text x="36.8" y="73.5">A7</text>
<text x="74.2" y="76.1">1</text>
<text x="78.6" y="73.1" transform="rotate(-90 78.6 73.1)">5</text>
<text x="81.8" y="76.1">6</text>
<text x="142.2" y="76.1">11</text>
<text x="142.8" y="73.5">9</text>
<text x="160.6" y="73.5">4</text>
<text x="36.7" y="81.1">B6</text>
<text x="36.8" y="78.6">A6</text>
<text x="74.2" y="78.6">3</text>
<text x="78.6" y="83.3" transform="rotate(-90 78.6 83.3)">2</text>
<text x="81.8" y="78.6">4</text>
<text x="142.2" y="83.7">10</text>
<text x="142.8" y="81.1">8</text>
<text x="160" y="78.6">28</text>
<text x="36.8" y="88.8">A8</text>
<text x="142.8" y="88.8">7</text>
<text x="160" y="88.8">26</text>
<text x="36.7" y="91.3">B8</text>
<text x="142.8" y="91.3">6</text>
<text x="160" y="93.8">19</text>
<text x="17.6" y="97.9" transform="rotate(-90 17.6 97.9)">SH</text>
<text x="25.3" y="97.8" transform="rotate(-90 25.3 97.8)">A1</text>
<text x="142.2" y="96.4">14</text>
<text x="142.2" y="98.9">15</text>
<text x="160.6" y="98.9">1</text>
<text x="142.2" y="106.5">13</text>
<text x="142.2" y="104">21</text>
<text x="160.6" y="104">5</text>
<text x="142.2" y="111.6">12</text>
<text x="160" y="109.1">25</text>
<text x="28.5" y="119.2">1</text>
<text x="33.6" y="119.2">3</text>
<text x="41.2" y="119.2">2</text>
<text x="142.2" y="116.7">17</text>
<text x="142.2" y="119.2">20</text>
<text x="160" y="114.2">22</text>
<text x="160" y="119.2">24</text>
<text x="28.5" y="124.3">2</text>
<text x="28.5" y="121.8">3</text>
<text x="142.2" y="124.3">16</text>
<text x="160" y="124.3">18</text>
<text x="38" y="126.5" transform="rotate(-90 38 126.5)">1</text>
<text x="152.3" y="129.6" transform="rotate(-90 152.3 129.6)">27</text>
</g>
<g font-size="1.3" fill="#725600">
<text x="105.6" y="87.3">USB_DM</text>
<text x="103" y="94.9">USB_DP</text>
<text x="82.1" y="100">I2C_SDA</text>
<text x="82.2" y="97.5">I2C_SCL</text>
<text x="82" y="105.1">CHG_INT</text>
<text x="166.5" y="120.3">SDRV</text>
<text x="146.2" y="135.6">TS</text>
</g>
<g font-size="1" fill="#006464">
<text x="47.2" y="62.1">R1</text>
<text x="62.4" y="64.7">R2</text>
<text x="130.5" y="66.2">R20</text>
<text x="125.4" y="79.9">R21</text>
<text x="174.2" y="97.5">R9</text>
<text x="98.3" y="106.7">R10</text>
<text x="73.8" y="117">R3</text>
<text x="99.2" y="114">R5</text>
<text x="133.6" y="121.9">R6</text>
<text x="131" y="130.7">R7</text>
<text x="166.5" y="127.8">R4</text>
<text x="41.6" y="134.3">R22</text>
<text x="143.7" y="142">R8</text>
</g>
</svg>
